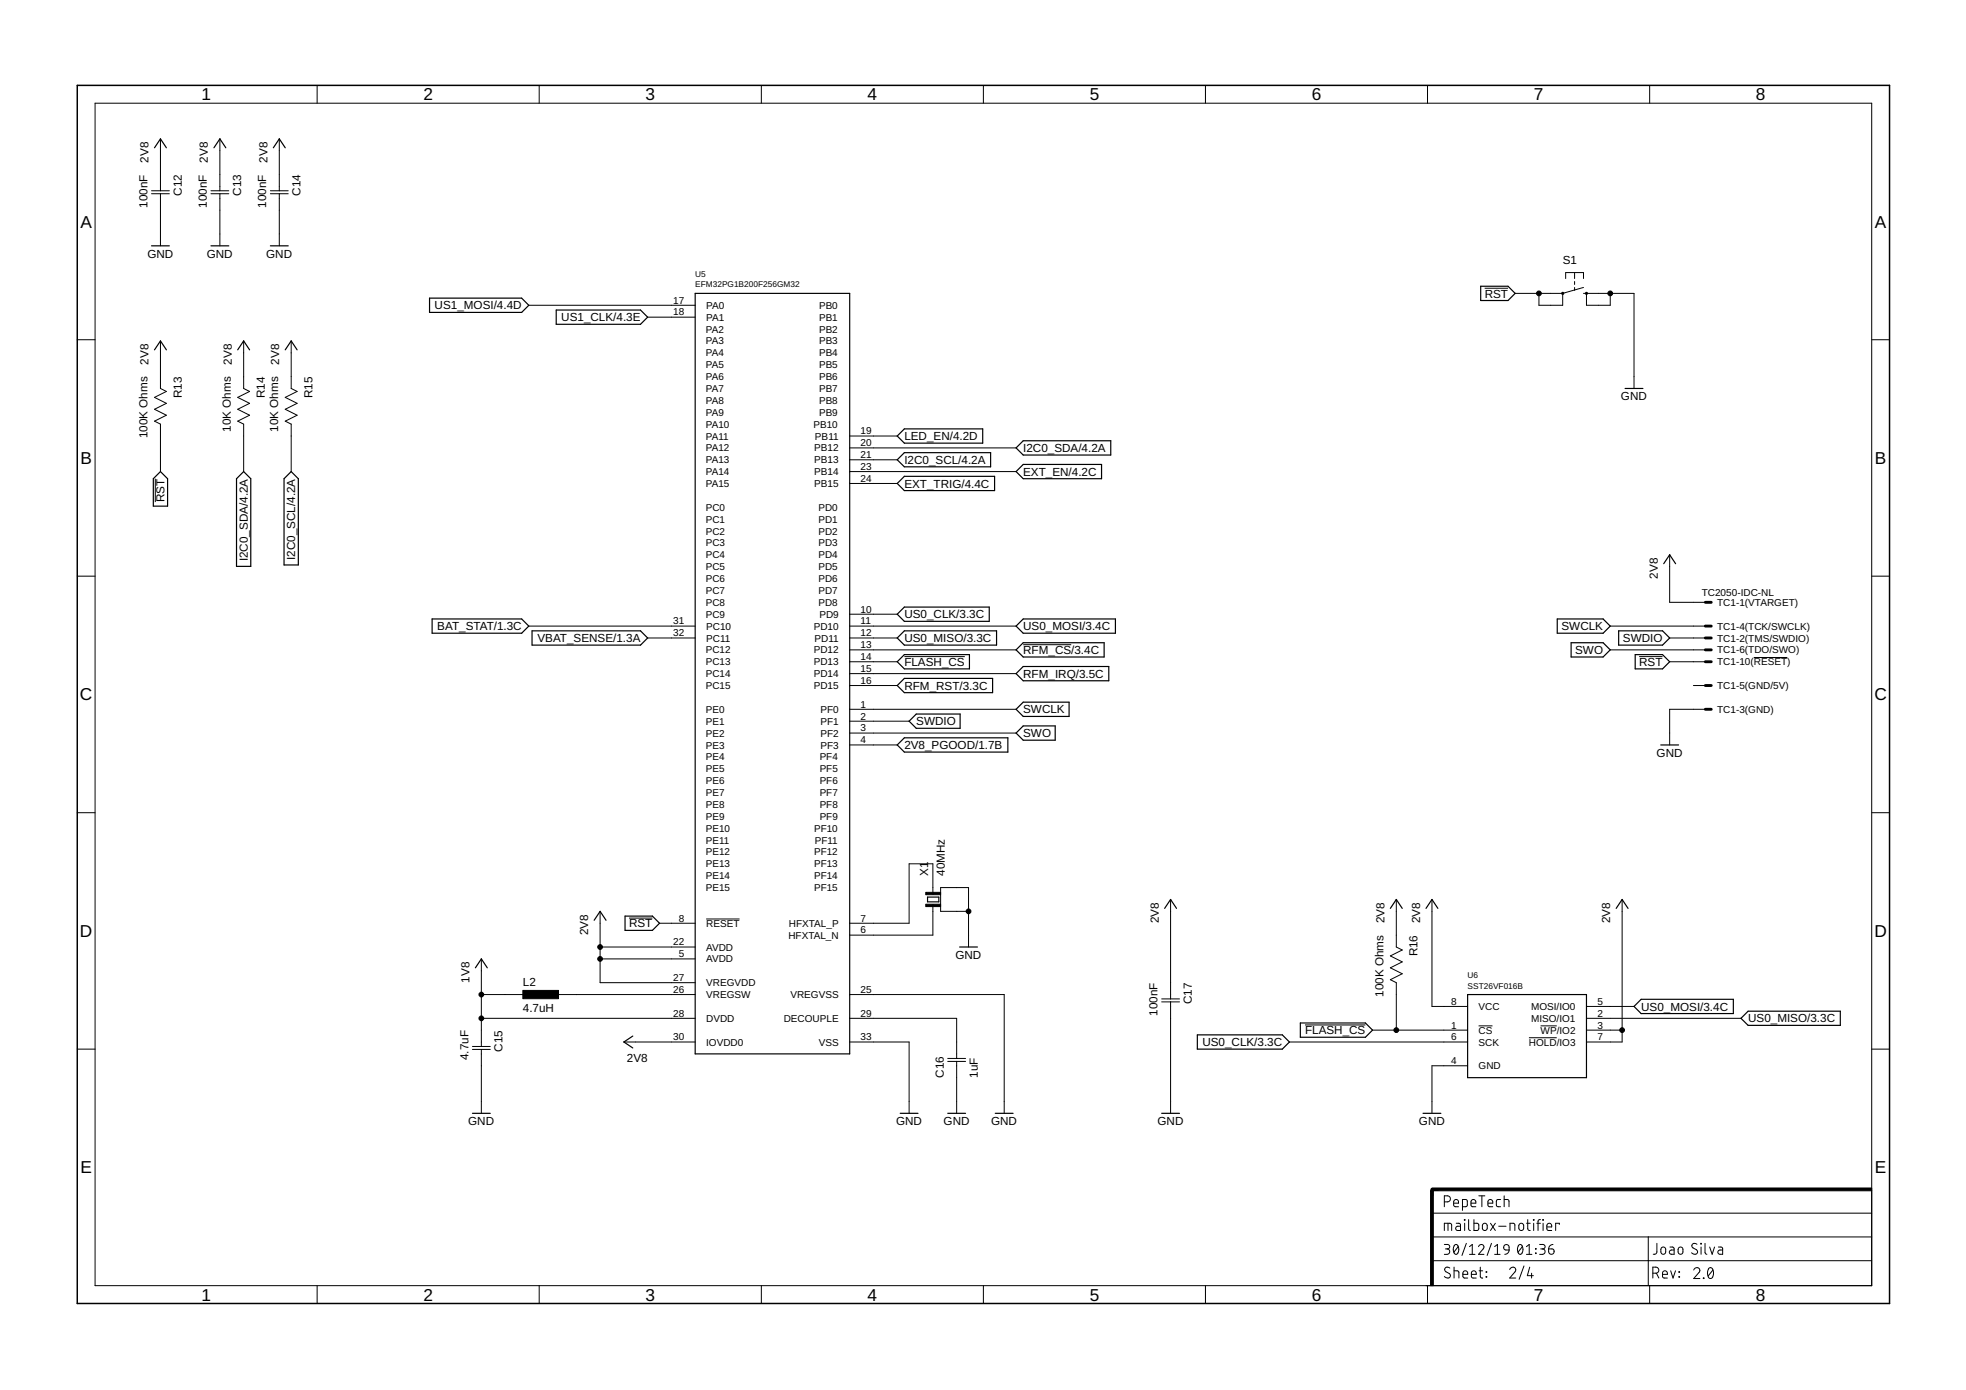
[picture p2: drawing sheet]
<svg xmlns="http://www.w3.org/2000/svg" width="420mm" height="297mm" viewBox="0 0 420 297" stroke-linecap="round" stroke-linejoin="round" font-family="sans-serif">
<g fill="none" stroke="#000" stroke-width=".21">
<path d="M67.8 18.2v3.9M115.2 18.2v3.9M162.7 18.2v3.9M210.2 18.2v3.9M257.6 18.2v3.9M305.1 18.2v3.9M352.6 18.2v3.9M20.3 22.1h379.7v252.6h-379.7zM34.3 29.7v11.1M47 29.7v11.1M59.7 29.7v11.1M32.4 40.8h3.8"/>
<path d="M32.4 41.4h3.8M34.3 41.4v11.1M45.1 40.8h3.8M45.1 41.4h3.8M47 41.4v11.1M57.8 40.8h3.8M57.8 41.4h3.8M59.7 41.4v11.1M334.6 59.5v-1.2h3.8v1.2M336.5 58.3v1.2M16.5 72.6h3.8M34.3 72.9v10.1l1.3 .7-2.6 1.2 2.6 1.3-2.6 1.3 2.6 1.2-2.6 1.3 1.3 .6v10.2"/>
<path d="M52.1 72.9v10.1l1.2 .7-2.5 1.2 2.5 1.3-2.5 1.3 2.5 1.2-2.5 1.3 1.3 .6v10.2M62.2 72.9v10.1l1.3 .7-2.5 1.2 2.5 1.3-2.5 1.3 2.5 1.2-2.5 1.3 1.2 .6v10.2M113 65.2h35.6M138.4 67.8h10.2M317.3 61.6h5M323.8 62.7h10.2M328.9 62.7v2.5h5.1v-2.5M336.5 60.2v.6M336.5 61.4v.7M338.4 62.7h10.8v20.3M338.4 61.4l-4.4 1.3M339 62.7v2.5h5.1v-2.5"/>
<path d="M400 72.6h3.8M181.6 93.2h10.1M181.6 95.7h35.5M181.6 98.3h10.1M33.2 102.3v5M181.6 100.8h35.5M181.6 103.3h10.1M356.8 118.6v10.1h7.6M16.5 123.1h3.8M113 133.8h35.6M138.4 136.3h10.2M181.6 133.8h35.5"/>
<path d="M181.6 136.3h10.1M181.6 131.3h10.1M181.6 138.9h35.5M218.7 137.8h10.2M344.1 133.8h20.3M344.1 138.9h20.3M356.8 136.3h7.6M400 123.1h3.8M181.6 141.4h10.1M181.6 144h35.5M181.6 146.5h10.1M181.6 151.6h35.5"/>
<path d="M181.6 154.1h12.7M181.6 156.7h35.5M181.6 159.2h10.1M193.3 140.3h12.9M350.3 140.3h5M356.8 141.4h7.6M361.9 146.5h2.5M364.4 151.6h-7.6v7.6M374.8 140.5h7.2M16.5 173.7h3.8M400 173.7h3.8M128.2 194.8v15.2h20.4"/>
<path d="M134.4 196.2h5M140.9 197.3h7.7M150.9 196.4h7.2M199.4 191.1v-6.5h-5.1v12.7h-12.7M199.4 193.4v6.4h-17.8M207 194.8h-6v-5.1h6v12.7M250.2 192.2v21.3M298.4 192.2v10.2l1.3 .6-2.6 1.3 2.6 1.2-2.6 1.3 2.6 1.3-2.6 1.3 1.3 .6v10.1M306 192.2v22.9h7.6M346.7 192.2v30.5h-7.7M102.9 217.6h45.7M102.9 212.5h10.1"/>
<path d="M102.9 204.9v18.7M118.1 212.5h30.5M128.2 202.4h20.4M128.2 204.9h20.4M181.6 217.6h22.8v8.6M181.6 212.5h33v25.4M248.3 213.5h3.8M248.3 214.1h3.8M250.2 214.1v23.8M278.9 219h12.9M316 219.2h3M329.2 219.2h3.5"/>
<path d="M339 217.6h33.1M339 215.1h10.2M16.5 224.2h3.8M101 223.6h3.8M101 224.3h3.8M102.9 224.3v13.6M133.3 222.7h15.3M181.6 222.7h12.7v15.2M202.5 226.8h3.9M202.5 226.2h3.9M204.4 226.8v11.1M275.6 222.7h38"/>
<path d="M293.3 220.1h20.3M313.6 227.8h-7.6v10.1M326.7 221.8h6M339 220.1h7.7M400 224.2h3.8M306 259.2h94M308.7 256.8h.6a.65 .65 0 0 0 .7-.6 .65 .65 0 0 0-.7-.7h-.6v2.4M310.7 257.1h1a.55 .55 0 0 0-.4-.8 .55 .55 0 0 0-.6 .5l.1 1 .9 .1M312.5 257.9h.9l.2-.3v-1l-.2-.3h-.9v2.4M314.4 257.1h1a.55 .55 0 0 0-.3-.8 .55 .55 0 0 0-.7 .5l.1 1 .9 .1M316 255.5h1.3M316.7 255.5v2.4"/>
<path d="M318 257.1h1a.55 .55 0 0 0-.3-.8 .55 .55 0 0 0-.7 .5l.1 1 .9 .1M320.7 256.3h-.7l-.2 .4 .1 1.1 .8 .1M321.5 256.3l.9 .1 .1 1.5M321.5 255.5v2.4M67.8 274.7v3.9M115.2 274.7v3.9M162.7 274.7v3.9M210.2 274.7v3.9M257.6 274.7v3.9M305.1 274.7v3.9M306 269.4h94M306 264.3h94"/>
<path d="M308.7 263v-1.6l1.4 .1 .1 1.5M308.7 265.9h.7a.48 .48 0 0 1 .4 .5 .48 .48 0 0 1-.4 .5h-.5M309.2 266.9a.58 .58 0 0 1 .6 .6 .58 .58 0 0 1-.6 .6h-.5M309.5 261.4v1.6M309.8 271a.58 .58 0 0 0-.8-.1 .58 .58 0 0 0 0 .9l.7 .3a.54 .54 0 0 1 .2 .8 .54 .54 0 0 1-.7 .2l-.5-.3M310.7 271.6l1 .1 .1 1.4M310.7 270.8v2.3M310.9 266.1l.1-.1a.88 .88 0 0 1 .7 1.3v.2a.51 .51 0 0 1-.5 .6 .51 .51 0 0 1-.5-.6l-.1-.8zM311.2 261.4h.7l.2 .2v1.4h-.5a.46 .46 0 0 1-.5-.5 .46 .46 0 0 1 .5-.5h.5M311.6 266.4l-.9 1.2M312.6 272.3h1.1a.54 .54 0 0 0-.4-.7 .54 .54 0 0 0-.7 .5l.2 .9 .9 .1M312.9 260.6l.2 .2z"/>
<path d="M313 261.4v1.6M313.4 265.7l-1 2.6M313.9 260.6v2.1l.3 .3M314 268.1h1.2M314 266.4l.6-.5v2.2M314.5 272.3h1a.54 .54 0 0 0-.4-.7 .54 .54 0 0 0-.6 .5l.1 .9 .9 .1M315 260.6v2.4l.8-.1 .2-.3v-1l-.2-.2h-.8M316 266.4a.58 .58 0 0 1 .8-.4 .58 .58 0 0 1 .2 .9l-1 1.2h1.1M316.1 271.6h.8M316.4 270.8v2.1l.5 .2M317.1 261.5l.3-.1a.92 .92 0 0 1 .2 1.5l-.4 .1a.92 .92 0 0 1-.1-1.5zM317.6 271.8l.1 .1z"/>
<path d="M317.6 272.8l.1 .1zM318.5 261.4l1.1 1.6M318.7 265.7l-.9 2.6M319.4 268.1h1.2M319.4 266.4l.6-.5v2.2M319.6 261.4l-1.1 1.6M320.3 262h1.6M321.5 266.1l.3-.1 .6 .1 .1 1-1-.1-.1-.4zM322.5 267.1l-.3 .7-.6 .3M322.6 271.3a.64 .64 0 0 1 1-.5 .64 .64 0 0 1 .1 1l-1.1 1.3h1.3M322.7 263v-1.6l.9 .1 .1 1.5M324.6 266.1l.1-.1a.88 .88 0 0 1 .8 1.3l-.1 .2a.51 .51 0 0 1-.5 .6 .51 .51 0 0 1-.5-.6l-.1-.8z"/>
<path d="M324.7 261.6l.5-.2a.92 .92 0 0 1 .2 1.5l-.4 .1-.3-.2-.1-.4zM325.4 266.4l-1 1.2M325.7 270.5l-1 2.9M326.2 268.1h1.2M326.2 266.4l.6-.5v2.2M326.2 261.4h.8M326.5 260.6v2l.1 .2 .4 .2M326.9 270.8l-.5 1.8h1.3M327.3 272.1v1M327.7 260.6l.1 .2zM327.8 261.4v1.6M328.2 266.8l.1 .1z"/>
<path d="M328.2 267.8l.1 .1zM328.4 261.4h.8M329 265.9h.7a.48 .48 0 0 1 .5 .5 .48 .48 0 0 1-.5 .5h-.4M329.2 260.6l-.5 .3v2.1M329.6 266.9a.58 .58 0 0 1 .6 .6 .58 .58 0 0 1-.6 .6h-.6M329.7 260.6l.1 .2zM329.8 261.4v1.6M330.6 262.2h1a.55 .55 0 0 0-.3-.8 .55 .55 0 0 0-.7 .5l.1 .9 .9 .2M331 266.9h.7a.59 .59 0 0 1 .4 .6 .59 .59 0 0 1-.6 .6 .59 .59 0 0 1-.5-.6zM331.9 265.9l-.7 .3-.2 .7M333.2 261.7v-.3h-.7v1.6M352.3 264.3v10.3"/>
<path d="M352.6 274.7v3.9M353.2 272.1h.7a.65 .65 0 0 0 .6-.7 .65 .65 0 0 0-.6-.6h-.7v2.3M354 272.1l.5 1M354.1 265.7v2l-.2 .2-.6 .1M355.1 266.7l.5-.2a.92 .92 0 0 1 .1 1.5h-.3l-.3-.1-.2-.4zM355.3 272.3h1a.54 .54 0 0 0-.3-.7 .54 .54 0 0 0-.7 .5l.1 .9 .9 .1M356.9 266.5h.6l.3 .2v1.3h-.6a.46 .46 0 0 1-.5-.4 .46 .46 0 0 1 .5-.5h.6M357 271.6l.5 1.5 .6-1.5M358.8 266.7l.4-.2a.92 .92 0 0 1 .2 1.5h-.3l-.4-.3zM358.8 272.8l.1 .1zM358.8 271.8l.1 .1zM362 271.4a.65 .65 0 0 1 .9-.5 .65 .65 0 0 1 .2 1l-1.1 1.3h1.3"/>
<path d="M362.7 265.9a.58 .58 0 0 0-.9-.1 .58 .58 0 0 0 0 .9l.7 .4a.59 .59 0 0 1 .1 .8 .59 .59 0 0 1-.9 0l-.2-.2M363.5 265.7l.1 .1zM363.5 266.5v1.5M364 273.1l.2 .1zM364.4 265.7v2l.1 .2 .3 .1M365.3 271a.66 .66 0 0 1 .7 .1 .66 .66 0 0 1 .2 .7 .99 .99 0 0 1-.8 1.4 1.66 1.66 0 0 1-.1-2.2zM365.4 266.5l.5 1.5 .5-1.5M366.1 271.4l-1.1 1.3M367.2 266.5h.7l.2 .2 .1 1.3h-.6a.46 .46 0 0 1-.5-.4 .46 .46 0 0 1 .5-.5h.6"/>
</g>
<g fill="none" stroke="#000" stroke-width=".25">
<path d="M33 31.6l1.3-1.9 1.3 1.9M45.7 31.6l1.3-1.9 1.3 1.9M58.4 31.6l1.3-1.9 1.3 1.9M32.4 52.5h3.8M45.1 52.5h3.8M57.8 52.5h3.8M33 74.8l1.3-1.9 1.3 1.9M50.8 74.8l1.3-1.9 1.2 1.9M61 74.8l1.2-1.9 1.3 1.9M91.8 63.7h19.7l1.5 1.5-1.5 1.6h-19.7zM118.9 66.3h18l1.5 1.5-1.5 1.5h-18zM148.6 62.7h33v162.5h-33z"/>
<path d="M316.4 61.2h5.9l1.5 1.5-1.5 1.5h-5.9zM191.7 98.3l1.6-1.6h18.4v3.1h-18.4zM191.7 93.2l1.6-1.5h16.7v3h-16.7zM217.1 95.7l1.6-1.5h18.7v3h-18.7zM347.3 83h3.8M34.3 100.8l1.5 1.5v5.9h-3v-5.9zM52.1 100.8l1.5 1.5v18.7h-3.1v-18.7zM62.2 100.8l1.6 1.5v18.4h-3.1v-18.4zM191.7 103.3l1.6-1.5h19.3v3h-19.3zM217.1 100.8l1.6-1.5h16.7v3h-16.7zM92.4 132.3h19.1l1.5 1.5-1.5 1.5h-19.1zM113.7 134.8h23.2l1.5 1.5-1.5 1.6h-23.2z"/>
<path d="M193.3 134.8h19.7v3.1h-19.7l-1.6-1.6zM193.3 139.9h13.9v3h-13.9l-1.6-1.5zM193.3 129.7h18.1v3.1h-18.1l-1.6-1.5zM218.7 137.4h17.3v3h-17.3l-1.6-1.5zM218.7 132.3h19.7v3h-19.7l-1.6-1.5zM332.8 132.3h9.8l1.5 1.5-1.5 1.5h-9.8zM335.8 137.4h6.8l1.5 1.5-1.5 1.5h-6.8zM345.9 134.8h9.4l1.5 1.5-1.5 1.6h-9.4zM349.5 139.9h5.8l1.5 1.5-1.5 1.5h-5.8zM355.6 120.5l1.2-1.9 1.3 1.9M193.3 157.7h22.1v3h-22.1l-1.6-1.5zM193.3 145h18.8v3h-18.8l-1.6-1.5z"/>
<path d="M195.8 152.6h9.4v3h-9.4l-1.5-1.5zM218.7 155.1h6.8v3.1h-6.8l-1.6-1.5zM218.7 150.1h9.8v3h-9.8l-1.6-1.5zM218.7 142.4h18.3v3.1h-18.3l-1.6-1.5zM354.9 159.2h3.8M127 196.7l1.2-1.9 1.3 1.9M133.6 195.8h5.8l1.5 1.5-1.5 1.5h-5.8zM198.2 191.7h2.4v1h-2.4zM248.9 194.1l1.3-1.9 1.2 1.9M297.1 194.1l1.3-1.9 1.3 1.9M304.8 194.1l1.2-1.9 1.3 1.9M345.4 194.1l1.3-1.9 1.2 1.9"/>
<path d="M101.6 206.8l1.3-1.9 1.2 1.9M205.1 202.4h3.8M277.9 218.6h13.9l1.5 1.5-1.5 1.6h-13.9zM313.6 212.5h25.4v17.8h-25.4zM349.2 215.1l1.5-1.5h19.7v3h-19.7zM372.1 217.6l1.5-1.5h19.7v3h-19.7zM101 237.9h3.8M135.2 221.4l-1.9 1.3 1.9 1.2M192.4 237.9h3.8M202.5 237.9h3.9M212.7 237.9h3.8M248.3 237.9h3.8"/>
<path d="M255.9 221.1h18.1l1.6 1.6-1.6 1.5h-18.1zM304.1 237.9h3.8"/>
</g>
<path d="M16.5 18.2h387.3v260.4h-387.3z" fill="none" stroke="#000" stroke-width=".32"/>
<path d="M197.8 193.2h3.2v.5h-3.2zM197.8 190.7h3.2v.5h-3.2zM111.7 211.6h7.7v1.8h-7.7zM305.7 254.4h.6v20.3h-.6zM306 253.9h94v.6h-94z" fill="#000" stroke="#000" stroke-width=".21"/>
<path d="M364.4 128.7h1.3M364.4 136.3h1.3M364.4 133.8h1.3M364.4 138.9h1.3M364.4 151.6h1.3M364.4 146.5h1.3M364.4 141.4h1.3M307.3 254.2h-1.3v1.2" fill="none" stroke="#000" stroke-width=".61"/>
<g fill="none" stroke="#000" stroke-width=".42">
<circle cx="334" cy="62.7" r=".13"/>
<circle cx="339" cy="62.7" r=".13"/>
</g>
<g fill="#000" stroke="#000" stroke-width=".21">
<circle cx="328.9" cy="62.7" r=".51"/>
<circle cx="344.1" cy="62.7" r=".51"/>
<circle cx="207" cy="194.8" r=".51"/>
<circle cx="102.9" cy="217.6" r=".51"/>
<circle cx="102.9" cy="212.5" r=".51"/>
<circle cx="128.2" cy="204.9" r=".51"/>
<circle cx="128.2" cy="202.4" r=".51"/>
<circle cx="298.4" cy="220.1" r=".51"/>
<circle cx="346.7" cy="220.1" r=".51"/>
</g>
<g font-size="3.7">
<text x="43" y="21.4">1</text>
<text x="90.5" y="21.4">2</text>
<text x="138" y="21.4">3</text>
<text x="185.4" y="21.4">4</text>
<text x="232.9" y="21.4">5</text>
<text x="280.3" y="21.4">6</text>
<text x="327.8" y="21.4">7</text>
<text x="375.3" y="21.4">8</text>
<text x="17.2" y="48.6">A</text>
<text x="400.7" y="48.6">A</text>
<text x="17.2" y="99.2">B</text>
<text x="400.7" y="99.2">B</text>
<text x="17.1" y="149.7">C</text>
<text x="400.6" y="149.7">C</text>
<text x="17.1" y="200.2">D</text>
<text x="400.6" y="200.2">D</text>
<text x="17.2" y="250.8">E</text>
<text x="400.7" y="250.8">E</text>
<text x="43" y="277.9">1</text>
<text x="90.5" y="277.9">2</text>
<text x="138" y="277.9">3</text>
<text x="185.4" y="277.9">4</text>
<text x="232.9" y="277.9">5</text>
<text x="280.3" y="277.9">6</text>
<text x="327.8" y="277.9">7</text>
<text x="375.3" y="277.9">8</text>
</g>
<g font-size="2.5">
<text x="31.7" y="34.8" transform="rotate(-90 31.7 34.8)">2V8</text>
<text x="44.4" y="34.8" transform="rotate(-90 44.4 34.8)">2V8</text>
<text x="57.1" y="34.8" transform="rotate(-90 57.1 34.8)">2V8</text>
<text x="38.8" y="41.9" transform="rotate(-90 38.8 41.9)">C12</text>
<text x="51.5" y="41.9" transform="rotate(-90 51.5 41.9)">C13</text>
<text x="64.2" y="41.9" transform="rotate(-90 64.2 41.9)">C14</text>
<text x="31.5" y="44.4" transform="rotate(-90 31.5 44.4)">100nF</text>
<text x="44.2" y="44.4" transform="rotate(-90 44.2 44.4)">100nF</text>
<text x="56.9" y="44.4" transform="rotate(-90 56.9 44.4)">100nF</text>
<text x="31.5" y="55.1">GND</text>
<text x="44.2" y="55.1">GND</text>
<text x="56.9" y="55.1">GND</text>
<text x="334" y="56.3">S1</text>
<text x="317.3" y="63.6">RST</text>
<text x="92.9" y="66.1">US1_MOSI/4.4D</text>
<text x="120" y="68.7">US1_CLK/4.3E</text>
<text x="31.7" y="77.9" transform="rotate(-90 31.7 77.9)">2V8</text>
<text x="49.5" y="77.9" transform="rotate(-90 49.5 77.9)">2V8</text>
<text x="59.7" y="77.9" transform="rotate(-90 59.7 77.9)">2V8</text>
<text x="38.8" y="85" transform="rotate(-90 38.8 85)">R13</text>
<text x="56.6" y="85" transform="rotate(-90 56.6 85)">R14</text>
<text x="66.8" y="85" transform="rotate(-90 66.8 85)">R15</text>
<text x="346.4" y="85.5">GND</text>
<text x="31.5" y="93.7" transform="rotate(-90 31.5 93.7)">100K Ohms</text>
<text x="49.3" y="92.3" transform="rotate(-90 49.3 92.3)">10K Ohms</text>
<text x="59.5" y="92.3" transform="rotate(-90 59.5 92.3)">10K Ohms</text>
<text x="193.3" y="94.1">LED_EN/4.2D</text>
<text x="193.3" y="99.1">I2C0_SCL/4.2A</text>
<text x="218.7" y="96.6">I2C0_SDA/4.2A</text>
<text x="218.7" y="101.7">EXT_EN/4.2C</text>
<text x="35.2" y="107.3" transform="rotate(-90 35.2 107.3)">RST</text>
<text x="193.3" y="104.2">EXT_TRIG/4.4C</text>
<text x="53" y="119.9" transform="rotate(-90 53 119.9)">I2C0_SDA/4.2A</text>
<text x="63.1" y="119.7" transform="rotate(-90 63.1 119.7)">I2C0_SCL/4.2A</text>
<text x="354.3" y="123.6" transform="rotate(-90 354.3 123.6)">2V8</text>
<text x="93.5" y="134.7">BAT_STAT/1.3C</text>
<text x="114.9" y="137.2">VBAT_SENSE/1.3A</text>
<text x="193.3" y="137.2">US0_MISO/3.3C</text>
<text x="193.3" y="132.1">US0_CLK/3.3C</text>
<text x="218.7" y="134.7">US0_MOSI/3.4C</text>
<text x="333.7" y="134.7">SWCLK</text>
<text x="346.8" y="137.2">SWDIO</text>
<text x="193.3" y="142.3">FLASH_CS</text>
<text x="218.7" y="139.8">RFM_CS/3.4C</text>
<text x="336.6" y="139.8">SWO</text>
<text x="350.3" y="142.3">RST</text>
<text x="193.3" y="147.4">RFM_RST/3.3C</text>
<text x="218.7" y="144.8">RFM_IRQ/3.5C</text>
<text x="195.8" y="155">SWDIO</text>
<text x="218.7" y="152.5">SWCLK</text>
<text x="193.3" y="160.1">2V8_PGOOD/1.7B</text>
<text x="218.7" y="157.5">SWO</text>
<text x="354" y="161.7">GND</text>
<text x="198.4" y="187.1" transform="rotate(-90 198.4 187.1)">X1</text>
<text x="201.9" y="187.1" transform="rotate(-90 201.9 187.1)">40MHz</text>
<text x="247.6" y="197.3" transform="rotate(-90 247.6 197.3)">2V8</text>
<text x="295.9" y="197.3" transform="rotate(-90 295.9 197.3)">2V8</text>
<text x="303.5" y="197.3" transform="rotate(-90 303.5 197.3)">2V8</text>
<text x="344.1" y="197.3" transform="rotate(-90 344.1 197.3)">2V8</text>
<text x="125.7" y="199.8" transform="rotate(-90 125.7 199.8)">2V8</text>
<text x="134.4" y="198.2">RST</text>
<text x="100.3" y="210" transform="rotate(-90 100.3 210)">1V8</text>
<text x="204.2" y="204.9">GND</text>
<text x="303" y="204.4" transform="rotate(-90 303 204.4)">R16</text>
<text x="111.7" y="210.6">L2</text>
<text x="254.7" y="214.6" transform="rotate(-90 254.7 214.6)">C17</text>
<text x="295.6" y="213" transform="rotate(-90 295.6 213)">100K Ohms</text>
<text x="350.7" y="216">US0_MOSI/3.4C</text>
<text x="111.7" y="216.2">4.7uH</text>
<text x="247.4" y="217.1" transform="rotate(-90 247.4 217.1)">100nF</text>
<text x="278.9" y="221">FLASH_CS</text>
<text x="373.6" y="218.5">US0_MISO/3.3C</text>
<text x="100.1" y="226.5" transform="rotate(-90 100.1 226.5)">4.7uF</text>
<text x="107.4" y="224.7" transform="rotate(-90 107.4 224.7)">C15</text>
<text x="134" y="227">2V8</text>
<text x="257" y="223.6">US0_CLK/3.3C</text>
<text x="201.7" y="230.3" transform="rotate(-90 201.7 230.3)">C16</text>
<text x="209" y="230.3" transform="rotate(-90 209 230.3)">1uF</text>
<text x="100.1" y="240.5">GND</text>
<text x="191.5" y="240.5">GND</text>
<text x="201.7" y="240.5">GND</text>
<text x="211.8" y="240.5">GND</text>
<text x="247.4" y="240.5">GND</text>
<text x="303.2" y="240.5">GND</text>
</g>
<g font-size="2.1">
<text x="143.9" y="64.9">17</text>
<text x="150.9" y="66">PA0</text>
<text x="175.1" y="66">PB0</text>
<text x="143.9" y="67.4">18</text>
<text x="150.9" y="71.1">PA2</text>
<text x="150.9" y="68.5">PA1</text>
<text x="175.1" y="71.1">PB2</text>
<text x="175.1" y="68.5">PB1</text>
<text x="150.9" y="76.2">PA4</text>
<text x="150.9" y="73.6">PA3</text>
<text x="175.1" y="73.6">PB3</text>
<text x="175.1" y="76.2">PB4</text>
<text x="150.9" y="81.2">PA6</text>
<text x="150.9" y="83.8">PA7</text>
<text x="150.9" y="78.7">PA5</text>
<text x="175.1" y="78.7">PB5</text>
<text x="175.1" y="81.2">PB6</text>
<text x="175.1" y="83.8">PB7</text>
<text x="150.9" y="88.8">PA9</text>
<text x="150.9" y="86.3">PA8</text>
<text x="175.1" y="88.8">PB9</text>
<text x="175.1" y="86.3">PB8</text>
<text x="150.9" y="91.4">PA10</text>
<text x="150.9" y="93.9">PA11</text>
<text x="173.9" y="91.4">PB10</text>
<text x="174.2" y="93.9">PB11</text>
<text x="183.9" y="92.8">19</text>
<text x="183.9" y="95.4">20</text>
<text x="150.9" y="99">PA13</text>
<text x="150.9" y="101.5">PA14</text>
<text x="150.9" y="96.5">PA12</text>
<text x="174" y="96.5">PB12</text>
<text x="174" y="99">PB13</text>
<text x="174" y="101.5">PB14</text>
<text x="183.9" y="97.9">21</text>
<text x="183.9" y="100.4">23</text>
<text x="150.9" y="104.1">PA15</text>
<text x="174" y="104.1">PB15</text>
<text x="183.9" y="103">24</text>
<text x="150.9" y="111.7">PC1</text>
<text x="150.9" y="109.2">PC0</text>
<text x="174.9" y="111.7">PD1</text>
<text x="174.9" y="109.2">PD0</text>
<text x="150.9" y="119.3">PC4</text>
<text x="150.9" y="116.8">PC3</text>
<text x="150.9" y="114.2">PC2</text>
<text x="174.9" y="119.3">PD4</text>
<text x="174.9" y="116.8">PD3</text>
<text x="174.9" y="114.2">PD2</text>
<text x="150.9" y="124.4">PC6</text>
<text x="150.9" y="121.9">PC5</text>
<text x="174.9" y="124.4">PD6</text>
<text x="174.9" y="121.9">PD5</text>
<text x="150.9" y="126.9">PC7</text>
<text x="150.9" y="129.5">PC8</text>
<text x="174.9" y="126.9">PD7</text>
<text x="174.9" y="129.5">PD8</text>
<text x="183.9" y="130.9">10</text>
<text x="363.7" y="127.3">TC2050-IDC-NL</text>
<text x="367" y="129.5">TC1-1(VTARGET)</text>
<text x="143.9" y="133.4">31</text>
<text x="143.9" y="136">32</text>
<text x="150.9" y="132">PC9</text>
<text x="150.9" y="134.6">PC10</text>
<text x="150.9" y="137.1">PC11</text>
<text x="173.9" y="134.6">PD10</text>
<text x="174.1" y="137.1">PD11</text>
<text x="175.1" y="132">PD9</text>
<text x="183.9" y="133.4">11</text>
<text x="183.9" y="136">12</text>
<text x="367" y="137.1">TC1-2(TMS/SWDIO)</text>
<text x="367" y="134.6">TC1-4(TCK/SWCLK)</text>
<text x="150.9" y="139.6">PC12</text>
<text x="150.9" y="142.2">PC13</text>
<text x="173.9" y="139.6">PD12</text>
<text x="173.9" y="142.2">PD13</text>
<text x="183.9" y="138.5">13</text>
<text x="183.9" y="141.1">14</text>
<text x="183.9" y="143.6">15</text>
<text x="367" y="139.6">TC1-6(TDO/SWO)</text>
<text x="367" y="142.2">TC1-10(RESET)</text>
<text x="150.9" y="144.7">PC14</text>
<text x="150.9" y="147.3">PC15</text>
<text x="173.9" y="144.7">PD14</text>
<text x="173.9" y="147.3">PD15</text>
<text x="183.9" y="146.1">16</text>
<text x="367" y="147.3">TC1-5(GND/5V)</text>
<text x="150.9" y="152.3">PE0</text>
<text x="150.9" y="154.9">PE1</text>
<text x="175.3" y="152.3">PF0</text>
<text x="175.3" y="154.9">PF1</text>
<text x="183.9" y="151.2">1</text>
<text x="183.9" y="153.8">2</text>
<text x="367" y="152.3">TC1-3(GND)</text>
<text x="150.9" y="157.4">PE2</text>
<text x="150.9" y="160">PE3</text>
<text x="175.3" y="157.4">PF2</text>
<text x="175.3" y="160">PF3</text>
<text x="183.9" y="156.3">3</text>
<text x="183.9" y="158.8">4</text>
<text x="150.9" y="165">PE5</text>
<text x="150.9" y="167.6">PE6</text>
<text x="150.9" y="162.5">PE4</text>
<text x="175.2" y="165">PF5</text>
<text x="175.2" y="162.5">PF4</text>
<text x="175.2" y="167.6">PF6</text>
<text x="150.9" y="170.1">PE7</text>
<text x="150.9" y="172.7">PE8</text>
<text x="175.2" y="170.1">PF7</text>
<text x="175.2" y="172.7">PF8</text>
<text x="150.9" y="175.2">PE9</text>
<text x="150.9" y="177.7">PE10</text>
<text x="174" y="177.7">PF10</text>
<text x="175.2" y="175.2">PF9</text>
<text x="150.9" y="180.3">PE11</text>
<text x="150.9" y="182.8">PE12</text>
<text x="150.9" y="185.4">PE13</text>
<text x="174" y="185.4">PF13</text>
<text x="174" y="182.8">PF12</text>
<text x="174.1" y="180.3">PF11</text>
<text x="150.9" y="187.9">PE14</text>
<text x="150.9" y="190.4">PE15</text>
<text x="174" y="187.9">PF14</text>
<text x="174" y="190.4">PF15</text>
<text x="145.1" y="196.9">8</text>
<text x="183.9" y="196.9">7</text>
<text x="143.9" y="202">22</text>
<text x="150.9" y="198">RESET</text>
<text x="150.9" y="203.1">AVDD</text>
<text x="168.5" y="200.6">HFXTAL_N</text>
<text x="168.6" y="198">HFXTAL_P</text>
<text x="183.9" y="199.5">6</text>
<text x="143.9" y="209.6">27</text>
<text x="145.1" y="204.6">5</text>
<text x="150.9" y="205.7">AVDD</text>
<text x="143.9" y="212.2">26</text>
<text x="150.9" y="210.7">VREGVDD</text>
<text x="150.9" y="213.3">VREGSW</text>
<text x="168.9" y="213.3">VREGVSS</text>
<text x="183.9" y="212.2">25</text>
<text x="310.1" y="214.7">8</text>
<text x="316" y="215.8">VCC</text>
<text x="327.2" y="215.8">MOSI/IO0</text>
<text x="341.4" y="214.7">5</text>
<text x="143.9" y="217.2">28</text>
<text x="150.9" y="218.4">DVDD</text>
<text x="167.5" y="218.4">DECOUPLE</text>
<text x="183.9" y="217.2">29</text>
<text x="310.1" y="219.8">1</text>
<text x="316" y="220.9">CS</text>
<text x="327.2" y="218.4">MISO/IO1</text>
<text x="329.2" y="220.9">WP/IO2</text>
<text x="341.4" y="217.2">2</text>
<text x="341.4" y="219.8">3</text>
<text x="143.9" y="222.3">30</text>
<text x="150.9" y="223.4">IOVDD0</text>
<text x="175" y="223.4">VSS</text>
<text x="183.9" y="222.3">33</text>
<text x="310.1" y="222.3">6</text>
<text x="310.1" y="227.4">4</text>
<text x="316" y="223.4">SCK</text>
<text x="326.7" y="223.4">HOLD/IO3</text>
<text x="341.4" y="222.3">7</text>
<text x="316" y="228.5">GND</text>
</g>
<g font-size="1.8">
<text x="148.6" y="59.1">U5</text>
<text x="148.6" y="61.4">EFM32PG1B200F256GM32</text>
<text x="313.7" y="209">U6</text>
<text x="313.7" y="211.3">SST26VF016B</text>
</g>
</svg>
